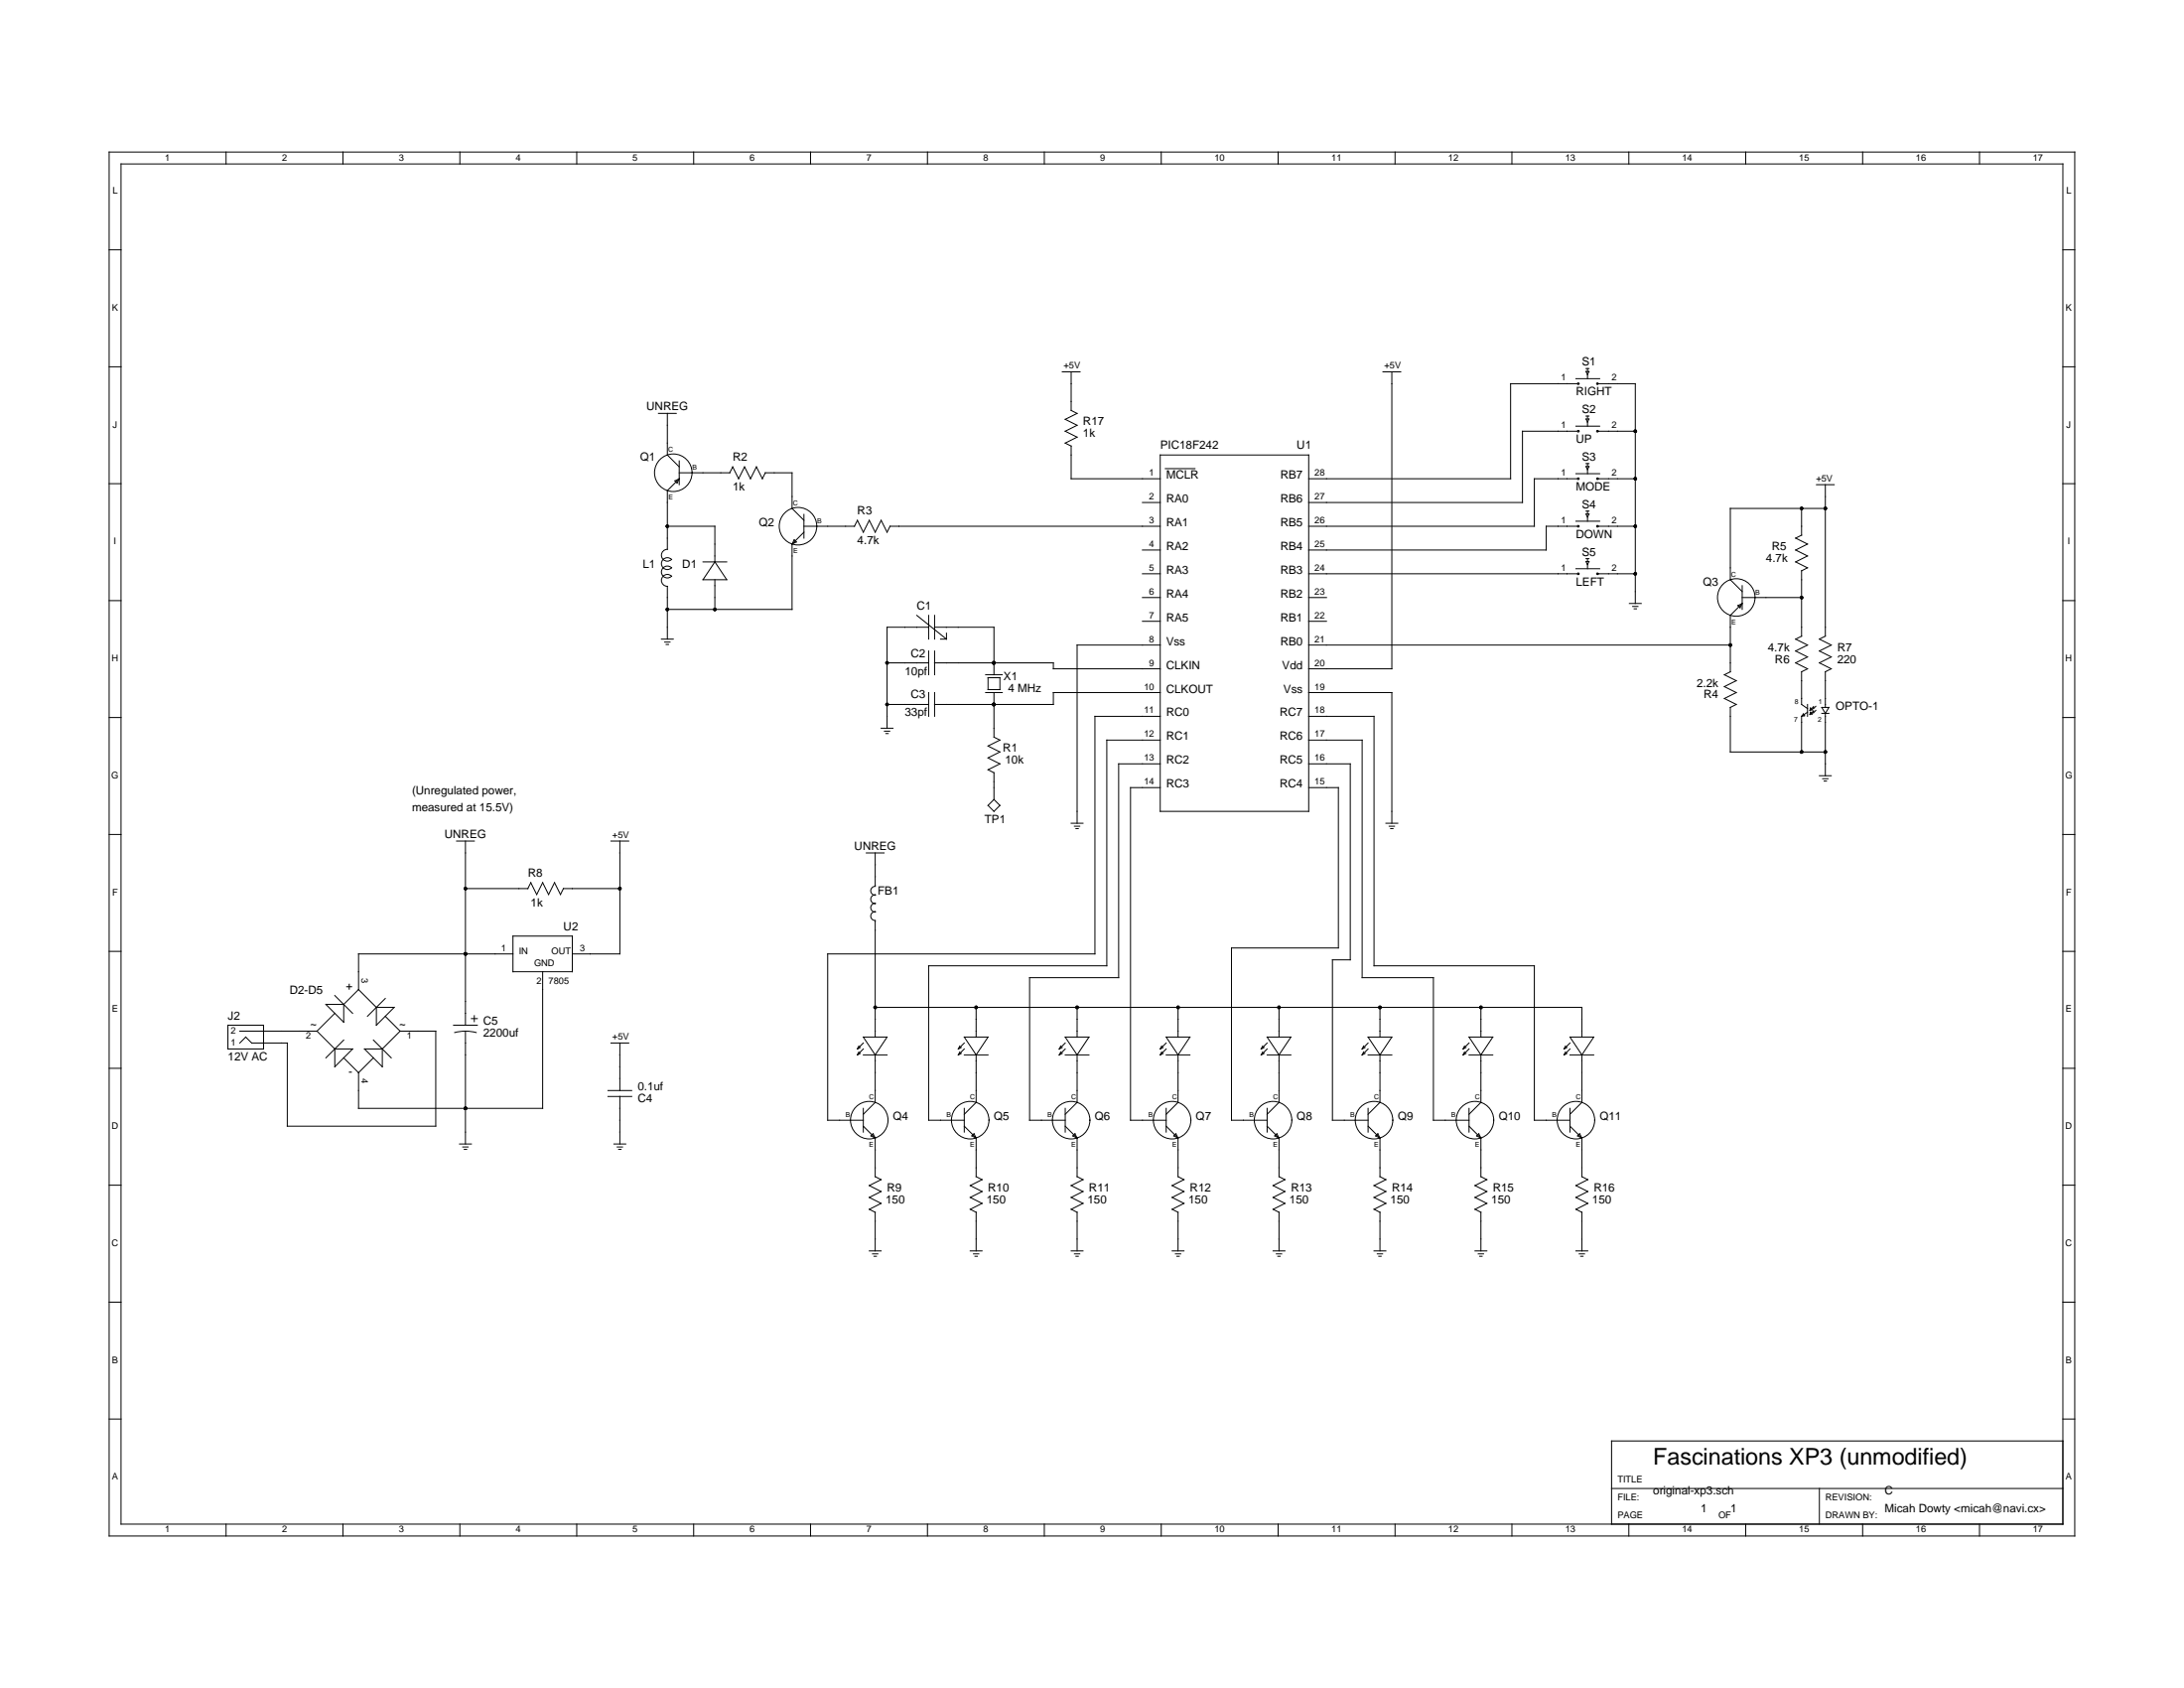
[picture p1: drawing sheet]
<svg xmlns="http://www.w3.org/2000/svg" width="279mm" height="216mm" viewBox="0 0 279 216" stroke-linecap="round" stroke-linejoin="round" font-family="sans-serif">
<g fill="none" stroke="#000" stroke-width=".13">
<path d="M14 19.4h251.4v177.1h-251.4zM28.9 19.4v1.6M43.9 19.4v1.6M58.8 19.4v1.6M73.8 19.4v1.6M88.7 19.4v1.6M103.7 19.4v1.6M118.6 19.4v1.6M133.6 19.4v1.6M148.6 19.4v1.6M163.5 19.4v1.6M178.5 19.4v1.6"/>
<path d="M193.4 19.4v1.6M208.4 19.4v1.6M223.3 19.4v1.6M238.3 19.4v1.6M253.2 19.4v1.6M14 32h1.5M15.5 21h248.4v173.9h-248.4zM263.9 32h1.5M14 46.9h1.5M84.2 52.9h2.3M85.4 52.9v5.3l1.5 1.5M86.9 59v3"/>
<path d="M135.9 47.6h2.3M137 47.6v4.9M137 52.5l.8 .4M137.8 52.9l-1.5 .7 1.5 .8-1.5 .8 1.5 .7-1.5 .8 .7 .4v4.1h11.4M148.4 58.2h19v45.6h-19zM149.1 59.9h3.8M176.9 47.6h2.3M178.1 47.6v37.9h-10.7M201.6 48.4h3M201.6 54.5h3M201.8 49.1h-8.5v12.1h-25.9M201.8 55.2h-7v9.1h-27.4"/>
<path d="M202.9 47.1h.4M202.9 47.5h.4l-.2 .4zM202.9 53.2h.4M202.9 53.6h.4l-.2 .4zM202.9 59.3h.4M202.9 59.7h.4l-.2 .4zM203.1 47.1v.4M203.1 47.9v.5M203.1 53.2v.4M203.1 54v.5M203.1 59.3v.4M204.5 49.1h4.7v28.1"/>
<path d="M204.5 55.2h4.7M263.9 46.9h1.5M14 76.8h1.5M14 61.9h1.5M85.4 67.3h6.1v4.6M86.3 61.5l.6-.3-.3 .6zM86.9 61.2l-1.5 1.6v7.5a.76 .76 0 0 0-.7 1 .76 .76 0 0 0 1.2 .3 .76 .76 0 0 0-1.1 0 .76 .76 0 0 0 0 1 .76 .76 0 0 0 1.1 0 .76 .76 0 0 0-1.1 0 .76 .76 0 0 0 0 1.1 .76 .76 0 0 0 1.1 0 .76 .76 0 0 0-1.2 .2 .76 .76 0 0 0 .7 1.1v6.7M86.9 60.5h6.5M89.9 71.9h3.1M91.5 71.9l1.5 2.2h-3.1zM91.5 74.1v3.8M93.4 60.5l.3-.8 .8 1.5 .8-1.5 .7 1.5 .8-1.5 .7 1.5 .4-.7h3.4v4.5l1.5 1.6"/>
<path d="M101.3 69.6v8.3h-15.9M101.6 69l.3 .3-.6 .3zM102.8 67.3h6.5l.4-.7 .7 1.5 .8-1.5 .8 1.5 .7-1.5 .8 1.5 .4-.8h34.5M102.8 68.1l-1.5 1.5M102.8 65.8v3M117.3 78.7l3.8 3M118.8 78.7v3M119.6 78.7v3M146.2 64.3h2.2M146.2 70.3h2.2M146.2 73.4h2.2M146.2 76.4h2.2"/>
<path d="M146.2 79.5h2.2M167.4 73.4h34.4M167.4 76.4h2.3M167.4 79.5h2.3M201.6 60.6h3M201.6 66.7h3M201.6 72.7h3M201.8 61.2h-5.5v6.1h-28.9M201.8 67.3h-4v3h-30.4M202.9 65.4h.4M202.9 65.8h.4l-.2 .3zM202.9 71.5h.4"/>
<path d="M202.9 71.8h.4l-.2 .4zM203.1 60.1v.5M203.1 65.4v.4M203.1 66.1v.6M203.1 71.5v.3M203.1 72.2v.5M204.5 61.2h4.7M204.5 67.3h4.7M204.5 73.4h4.7M208.4 77.2h1.6M208.9 77.6h.6M209.1 77.9h.3"/>
<path d="M222.3 77.5l.6-.3-.3 .5zM222.9 76.4h7.6M222.9 77.2l-1.5 1.5v7.2M222.9 74.9v3M230.5 65v3.5l-.8 .3 1.5 .8-1.5 .7 1.5 .8-1.5 .8 1.5 .7M231.2 72.6l-.7 .4v8.4l-.8 .4 1.5 .7-1.5 .8 1.5 .7-1.5 .8 1.5 .7-.7 .4v4.2l.7 .5M232.4 62h2.3M233.5 62v19.4l-.7 .3 1.5 .8-1.5 .8 1.5 .7-1.5 .8 1.5 .7-.8 .4v4.6M233.5 65h-12.1v9.1l1.5 1.6M263.9 76.8h1.5M263.9 61.9h1.5M14 91.8h1.5"/>
<path d="M84.6 81.7h1.5M85 82.1h.7M85.2 82.4h.3M112.7 93.1h1.5M113.1 93.5h.7M113.3 93.8h.3M113.5 90.1h5.3M113.5 84.8h5.3M118.8 83.3v3M118.8 88.6v3M118.8 80.2h-5.3v12.9M119.6 84.8h15.2v.7h13.6"/>
<path d="M119.6 80.2h7.6v6.1M119.6 83.3v3M119.6 88.6v3M120.3 81.7h.8M121.1 81v.7M126.1 88.6h2.1M126.1 86.3h2.1M126.4 86.7h1.5v1.5h-1.5zM127.2 88.6v5.7l.7 .4-1.5 .7 1.5 .8-1.5 .7 1.5 .8-1.5 .8 .8 .3v3.5M148.4 82.5h-10.6v22.8M148.4 88.6h-13.6v1.5h-15.2M148.4 91.6h-8.3v30.4h-34.2v21.3h4.5"/>
<path d="M148.4 94.7h-6.8v28.8h-22.8v19.8h4.6M148.4 97.7h-5.3v27.3h-11.4v18.3h4.6M167.4 82.5h54M167.4 88.6h10.7v16.7M167.4 91.6h8.4v31.9h20.5v19.8h4.5M167.4 94.7h6.9v30.3h9.1v18.3h4.5M167.4 97.7h5.3v25.1h-2.2v20.5h4.5M221.4 85.9l-.8 .4 1.5 .8-1.5 .7 1.5 .8-1.5 .7 1.5 .8-.7 .4v5.7h12.1M230.5 91.6v4.6M230.7 91.3l.2 .2-.4 .1zM231.2 90.1v1.5M231.2 91.1l-.7 .5"/>
<path d="M231.6 90.6l.2 .2-.3 .1zM231.6 91.1l.2 .2-.3 .1zM232.3 90.3l-.3 .3v-.2l-.3 .3M232.3 90.9l-.3 .3v-.3l-.3 .3M232.8 99.2h1.5M233.1 90.5h.9l-.5 .7zM233.1 91.2h.9M233.2 99.6h.7M233.4 99.9h.3M233.5 91.2v8M263.9 91.8h1.5M14 106.7h1.5"/>
<path d="M58.4 107.6h2.3M59.5 107.6v23.5M59.5 113.7h8l.4-.8 .8 1.5 .7-1.5 .8 1.5 .7-1.5 .8 1.5 .4-.7h7.2M65.6 119.7h7.6v4.6h-7.6zM78.2 107.6h2.2M79.3 107.6v14.4h-6.1M110.8 109.1h2.3M112 109.1v4.3a.56 .56 0 0 0-.6 .5 .56 .56 0 0 0 .6 .6 .54 .54 0 0 0-.6 .5 .54 .54 0 0 0 .6 .6 .54 .54 0 0 0-.6 .5 .54 .54 0 0 0 .6 .5 .56 .56 0 0 0-.6 .6 .56 .56 0 0 0 .6 .5v14.9M126.4 103l.8-.7 .7 .7-.7 .8zM137 105.3h1.6M137.5 105.7h.6M137.6 106h.3"/>
<path d="M148.4 100.7h-3.8v42.6h4.6M167.4 100.7h3.8v20.5h-13.7v22.1h4.6M177.3 105.3h1.5M177.7 105.7h.7M177.9 106h.3M263.9 106.7h1.5M14 136.6h1.5M14 121.7h1.5M29.2 131.1h4.5v3.1h-4.5zM30.7 131.9h9.9M40.6 131.9l2.2 2.3M41.7 128.5h2.3v2.2z"/>
<path d="M42.8 129.6l-2.2 2.3M42.8 134.2h2.3l-2.3 2.2zM42.8 127.3l2.3 2.3M44 135.3l1.9 1.9M44 133l-2.3 2.3M45.9 126.6l-1.9 1.9M45.9 126.6l2.2 2.2M46.6 134.2h2.3v2.2zM47.8 135.3l-1.9 1.9M47.8 133l2.2 2.3M48.1 128.8h2.3l-2.3 2.3zM49.3 130l1.9 1.9"/>
<path d="M49.3 127.7l-2.3 2.3M51.2 131.9h4.5v12.1h-18.9v-10.6h-4.6l-.8-.8-.7 .8M51.2 131.9l-2.3 2.3M58 131.1h3.1M58.2 132.1a5.3 5.3 0 0 1 2.7 0M59.5 131.9v14.4M60.3 130.3h.8M60.7 129.9v.8M65.6 122h-19.7v4.6M69.4 124.3v17.5h-23.5v-4.6M77.8 139.5h3M78.2 133.4h2.2"/>
<path d="M79.3 133.4v6.1M109.9 134.5l-.2 .4M109.9 133.8l-.2 .4M110.1 134.7l-.4 .2M110.1 134l-.4 .2M110.4 132.6h3.1l-1.5 2.3zM110.4 134.9h3.1M110.4 133.4l-.7 .8M110.4 134.2l-.7 .7M112 128.8h90.4v3.8M112 134.9v6.1l-1.6 1.5M122.8 134.5l-.2 .4"/>
<path d="M122.8 133.8l-.2 .4M123 134.7l-.4 .2M123 134l-.4 .2M123.4 132.6h3l-1.5 2.3zM123.4 134.9h3M123.4 133.4l-.8 .8M123.4 134.2l-.8 .7M124.9 128.8v3.8M124.9 134.9v6.1l-1.5 1.5M135.7 134.5l-.2 .4M135.7 133.8l-.2 .4M135.9 134.7l-.4 .2"/>
<path d="M135.9 134l-.4 .2M136.3 132.6h3l-1.5 2.3zM136.3 134.9h3M136.3 133.4l-.8 .8M136.3 134.2l-.8 .7M137.8 128.8v3.8M137.8 134.9v6.1l-1.5 1.5M148.6 134.5l-.2 .4M148.6 133.8l-.2 .4M148.8 134.7l-.4 .2M148.8 134l-.4 .2M149.2 132.6h3l-1.5 2.3z"/>
<path d="M149.2 134.9h3M149.2 133.4l-.8 .8M149.2 134.2l-.8 .7M150.7 128.8v3.8M150.7 134.9v6.1l-1.5 1.5M161.5 134.5l-.2 .4M161.5 133.8l-.2 .4M161.7 134.7l-.4 .2M161.7 134l-.4 .2M162.1 132.6h3l-1.5 2.3zM162.1 134.9h3M162.1 133.4l-.8 .8"/>
<path d="M162.1 134.2l-.8 .7M163.6 128.8v3.8M163.6 134.9v6.1l-1.5 1.5M174.4 134.5l-.1 .4M174.4 133.8l-.1 .4M174.6 134.7l-.3 .2M174.6 134l-.3 .2M175 132.6h3.1l-1.6 2.3zM175 134.9h3.1M175 133.4l-.7 .8M175 134.2l-.7 .7M176.5 128.8v3.8"/>
<path d="M176.5 134.9v6.1l-1.5 1.5M187.4 134.5l-.2 .4M187.4 133.8l-.2 .4M187.6 134.7l-.4 .2M187.6 134l-.4 .2M187.9 132.6h3.1l-1.5 2.3zM187.9 134.9h3.1M187.9 133.4l-.7 .8M187.9 134.2l-.7 .7M189.5 128.8v3.8M189.5 134.9v6.1l-1.6 1.5M200.3 134.5l-.2 .4"/>
<path d="M200.3 133.8l-.2 .4M200.5 134.7l-.4 .2M200.5 134l-.4 .2M200.8 132.6h3.1l-1.5 2.3zM200.8 134.9h3.1M200.8 133.4l-.7 .8M200.8 134.2l-.7 .7M202.4 134.9v6.1l-1.6 1.5M263.9 136.6h1.5M263.9 121.7h1.5M14 151.6h1.5M58.8 146.3h1.5"/>
<path d="M59.2 146.7h.7M59.4 147h.3M77.8 140.2h3M78.5 146.3h1.6M79 146.7h.6M79.1 147h.3M79.3 140.2v6.1M110.4 144l1.6 1.6M110.4 141.8v3M111.2 154.7l.8 .4M111.2 160h1.5M111.4 145.3l.3-.3 .3 .6z"/>
<path d="M112 145.6v4.9l.7 .4-1.5 .7 1.5 .8-1.5 .8 1.5 .7-1.5 .8M112 155v5M123.4 144l1.5 1.6M123.4 141.8v3M124.1 160h1.5M124.1 154.7l.8 .4M124.3 145.3l.3-.3 .3 .6zM124.9 145.6v4.9l.7 .4-1.5 .7 1.5 .8-1.5 .8 1.5 .7-1.5 .8M124.9 155v5M136.3 144l1.5 1.6M136.3 141.8v3M137 160h1.6"/>
<path d="M137 154.7l.8 .4M137.2 145.3l.3-.3 .3 .6zM137.8 145.6v4.9l.8 .4-1.6 .7 1.6 .8-1.6 .8 1.6 .7-1.6 .8M137.8 155v5M149.2 144l1.5 1.6M149.2 141.8v3M149.9 160h1.6M149.9 154.7l.8 .4M150.2 145.3l.2-.3 .3 .6zM150.7 145.6v4.9l.8 .4-1.6 .7 1.6 .8-1.6 .8 1.6 .7-1.6 .8M150.7 155v5M162.1 144l1.5 1.6"/>
<path d="M162.1 141.8v3M162.9 160h1.5M162.9 154.7l.7 .4M163.1 145.3l.3-.3 .2 .6zM163.6 145.6v4.9l.8 .4-1.5 .7 1.5 .8-1.5 .8 1.5 .7-1.5 .8M163.6 155v5M175 144l1.5 1.6M175 141.8v3M175.8 160h1.5M175.8 154.7l.7 .4M176 145.3l.3-.3 .2 .6zM176.5 145.6v4.9l.8 .4-1.5 .7 1.5 .8-1.5 .8 1.5 .7-1.5 .8"/>
<path d="M176.5 155v5M187.9 144l1.6 1.6M187.9 141.8v3M188.7 160h1.5M188.7 154.7l.8 .4M188.9 145.3l.3-.3 .3 .6zM189.5 145.6v4.9l.7 .4-1.5 .7 1.5 .8-1.5 .8 1.5 .7-1.5 .8M189.5 155v5M200.8 144l1.6 1.6M200.8 141.8v3M201.6 160h1.5M201.6 154.7l.8 .4"/>
<path d="M201.8 145.3l.3-.3 .3 .6zM202.4 145.6v4.9l.7 .4-1.5 .7 1.5 .8-1.5 .8 1.5 .7-1.5 .8M202.4 155v5M263.9 151.6h1.5M14 166.5h1.5M111.6 160.4h.7M111.8 160.7h.3M124.5 160.4h.7M124.7 160.7h.3M137.5 160.4h.6M137.6 160.7h.3M150.4 160.4h.7"/>
<path d="M150.6 160.7h.3M163.3 160.4h.7M163.5 160.7h.3M176.2 160.4h.7M176.4 160.7h.3M189.1 160.4h.7M189.3 160.7h.3M202 160.4h.7M202.2 160.7h.3M263.9 166.5h1.5M14 181.5h1.5M28.9 194.9v1.6"/>
<path d="M43.9 194.9v1.6M58.8 194.9v1.6M73.8 194.9v1.6M88.7 194.9v1.6M103.7 194.9v1.6M118.6 194.9v1.6M133.6 194.9v1.6M148.6 194.9v1.6M163.5 194.9v1.6M178.5 194.9v1.6M193.4 194.9v1.6M206.2 190.4h57.7"/>
<path d="M208.4 194.9v1.6M223.3 194.9v1.6M232.8 190.4v4.5M238.3 194.9v1.6M253.2 194.9v1.6M263.9 184.3h-57.7v10.6M263.9 181.5h1.5"/>
<circle cx="201.9" cy="55.2" r=".11"/>
<circle cx="201.9" cy="49.1" r=".11"/>
<circle cx="204.4" cy="55.2" r=".11"/>
<circle cx="204.4" cy="49.1" r=".11"/>
<circle cx="86.1" cy="60.5" r="2.4"/>
<circle cx="102.1" cy="67.3" r="2.4"/>
<circle cx="201.9" cy="61.2" r=".11"/>
<circle cx="201.9" cy="67.3" r=".11"/>
<circle cx="201.9" cy="73.4" r=".11"/>
<circle cx="204.4" cy="61.2" r=".11"/>
<circle cx="204.4" cy="67.3" r=".11"/>
<circle cx="204.4" cy="73.4" r=".11"/>
<circle cx="222.1" cy="76.4" r="2.4"/>
<circle cx="111.2" cy="143.3" r="2.4"/>
<circle cx="124.1" cy="143.3" r="2.4"/>
<circle cx="137" cy="143.3" r="2.4"/>
<circle cx="149.9" cy="143.3" r="2.4"/>
<circle cx="162.9" cy="143.3" r="2.4"/>
<circle cx="175.8" cy="143.3" r="2.4"/>
<circle cx="188.7" cy="143.3" r="2.4"/>
<circle cx="201.6" cy="143.3" r="2.4"/>
</g>
<g fill="#000">
<circle cx="209.2" cy="55.2" r=".23"/>
<circle cx="85.4" cy="67.3" r=".23"/>
<circle cx="85.4" cy="77.9" r=".23"/>
<circle cx="91.5" cy="77.9" r=".23"/>
<circle cx="209.2" cy="67.3" r=".23"/>
<circle cx="209.2" cy="73.4" r=".23"/>
<circle cx="209.2" cy="61.2" r=".23"/>
<circle cx="230.5" cy="65" r=".23"/>
<circle cx="230.5" cy="76.4" r=".23"/>
<circle cx="233.5" cy="65" r=".23"/>
<circle cx="113.5" cy="84.8" r=".23"/>
<circle cx="113.5" cy="90.1" r=".23"/>
<circle cx="127.2" cy="84.8" r=".23"/>
<circle cx="127.2" cy="90.1" r=".23"/>
<circle cx="221.4" cy="82.5" r=".23"/>
<circle cx="230.5" cy="96.2" r=".23"/>
<circle cx="233.5" cy="96.2" r=".23"/>
<circle cx="59.5" cy="113.7" r=".23"/>
<circle cx="79.3" cy="113.7" r=".23"/>
<circle cx="59.5" cy="122" r=".23"/>
<circle cx="112" cy="128.8" r=".23"/>
<circle cx="124.9" cy="128.8" r=".23"/>
<circle cx="137.8" cy="128.8" r=".23"/>
<circle cx="150.7" cy="128.8" r=".23"/>
<circle cx="163.6" cy="128.8" r=".23"/>
<circle cx="176.5" cy="128.8" r=".23"/>
<circle cx="189.5" cy="128.8" r=".23"/>
<circle cx="59.5" cy="141.8" r=".23"/>
</g>
<text font-size="3" x="211.5" y="187.3">Fascinations XP3 (unmodified)</text>
<g font-size="1.5">
<text x="202.4" y="46.8">S1</text>
<text x="82.7" y="52.5">UNREG</text>
<text x="201.6" y="50.6">RIGHT</text>
<text x="202.4" y="52.9">S2</text>
<text x="81.9" y="59">Q1</text>
<text x="93.7" y="59">R2</text>
<text x="138.6" y="54.4">R17</text>
<text x="138.6" y="55.9">1k</text>
<text x="148.4" y="57.4">PIC18F242</text>
<text x="165.9" y="57.4">U1</text>
<text x="201.6" y="56.7">UP</text>
<text x="202.4" y="59">S3</text>
<text x="93.7" y="62.8">1k</text>
<text x="109.7" y="65.8">R3</text>
<text x="149.2" y="61.2">MCLR</text>
<text x="149.2" y="64.3">RA0</text>
<text x="163.8" y="64.3">RB6</text>
<text x="163.8" y="61.2">RB7</text>
<text x="201.6" y="62.8">MODE</text>
<text x="202.4" y="65">S4</text>
<text x="97.1" y="67.3">Q2</text>
<text x="109.7" y="69.6">4.7k</text>
<text x="149.2" y="67.3">RA1</text>
<text x="149.2" y="70.3">RA2</text>
<text x="163.8" y="70.3">RB4</text>
<text x="163.8" y="67.3">RB5</text>
<text x="201.6" y="68.8">DOWN</text>
<text x="202.4" y="71.1">S5</text>
<text x="225.9" y="71.9">4.7k</text>
<text x="226.7" y="70.3">R5</text>
<text x="82.2" y="72.6">L1</text>
<text x="87.3" y="72.6">D1</text>
<text x="117.3" y="77.9">C1</text>
<text x="149.2" y="73.4">RA3</text>
<text x="149.2" y="76.4">RA4</text>
<text x="163.8" y="76.4">RB2</text>
<text x="163.8" y="73.4">RB3</text>
<text x="201.6" y="74.9">LEFT</text>
<text x="217.9" y="74.9">Q3</text>
<text x="149.2" y="79.5">RA5</text>
<text x="149.2" y="82.5">Vss</text>
<text x="163.8" y="82.5">RB0</text>
<text x="163.8" y="79.5">RB1</text>
<text x="226.2" y="83.3">4.7k</text>
<text x="235" y="83.3">R7</text>
<text x="115.8" y="86.3">10pf</text>
<text x="116.5" y="89.3">C3</text>
<text x="116.5" y="84">C2</text>
<text x="128.4" y="87.1">X1</text>
<text x="129" y="88.6">4 MHz</text>
<text x="149.2" y="85.5">CLKIN</text>
<text x="149.2" y="88.6">CLKOUT</text>
<text x="164" y="85.5">Vdd</text>
<text x="164.2" y="88.6">Vss</text>
<text x="217" y="87.8">2.2k</text>
<text x="218" y="89.3">R4</text>
<text x="227.1" y="84.8">R6</text>
<text x="235" y="84.8">220</text>
<text x="115.8" y="91.6">33pf</text>
<text x="149.2" y="91.6">RC0</text>
<text x="149.2" y="94.7">RC1</text>
<text x="163.7" y="94.7">RC6</text>
<text x="163.7" y="91.6">RC7</text>
<text x="234.9" y="90.9">OPTO-1</text>
<text x="52.7" y="101.6">(Unregulated power,</text>
<text x="128.3" y="96.2">R1</text>
<text x="128.6" y="97.7">10k</text>
<text x="149.2" y="97.7">RC2</text>
<text x="149.2" y="100.7">RC3</text>
<text x="163.7" y="100.7">RC4</text>
<text x="163.7" y="97.7">RC5</text>
<text x="52.7" y="103.8">measured at 15.5V)</text>
<text x="56.9" y="107.2">UNREG</text>
<text x="126" y="105.3">TP1</text>
<text x="67.5" y="112.1">R8</text>
<text x="109.3" y="108.7">UNREG</text>
<text x="67.9" y="115.9">1k</text>
<text x="72.1" y="119">U2</text>
<text x="112.3" y="114.4">FB1</text>
<text x="29.2" y="130.4">J2</text>
<text x="37" y="127.1">D2-D5</text>
<text x="39.7" y="131.5">~</text>
<text x="44.2" y="126.6">+</text>
<text x="51.1" y="131.5">~</text>
<text x="61.8" y="131.1">C5</text>
<text x="29.2" y="135.7">12V AC</text>
<text x="44.6" y="137.6">-</text>
<text x="61.8" y="132.6">2200uf</text>
<text x="81.6" y="141">C4</text>
<text x="81.6" y="139.5">0.1uf</text>
<text x="114.2" y="143.3">Q4</text>
<text x="127.2" y="143.3">Q5</text>
<text x="140.1" y="143.3">Q6</text>
<text x="153" y="143.3">Q7</text>
<text x="165.9" y="143.3">Q8</text>
<text x="178.8" y="143.3">Q9</text>
<text x="191.7" y="143.3">Q10</text>
<text x="204.6" y="143.3">Q11</text>
<text x="113.3" y="153.9">150</text>
<text x="113.5" y="152.4">R9</text>
<text x="126.2" y="153.9">150</text>
<text x="126.4" y="152.4">R10</text>
<text x="139.1" y="153.9">150</text>
<text x="139.3" y="152.4">R11</text>
<text x="152" y="153.9">150</text>
<text x="152.2" y="152.4">R12</text>
<text x="165" y="153.9">150</text>
<text x="165.1" y="152.4">R13</text>
<text x="177.9" y="153.9">150</text>
<text x="178.1" y="152.4">R14</text>
<text x="190.8" y="153.9">150</text>
<text x="191" y="152.4">R15</text>
<text x="203.7" y="153.9">150</text>
<text x="203.9" y="152.4">R16</text>
<text x="211.5" y="191.1">original-xp3.sch</text>
<text x="241.1" y="191.1">C</text>
<text x="217.6" y="193.4">1</text>
<text x="221.4" y="193.4">1</text>
<text x="241.1" y="193.4">Micah Dowty &lt;micah@navi.cx&gt;</text>
</g>
<g font-size="1.2">
<text x="21.1" y="20.5">1</text>
<text x="36.1" y="20.5">2</text>
<text x="51" y="20.5">3</text>
<text x="66" y="20.5">4</text>
<text x="80.9" y="20.5">5</text>
<text x="95.9" y="20.5">6</text>
<text x="110.8" y="20.5">7</text>
<text x="125.8" y="20.5">8</text>
<text x="140.7" y="20.5">9</text>
<text x="155.4" y="20.5">10</text>
<text x="170.3" y="20.5">11</text>
<text x="185.3" y="20.5">12</text>
<text x="200.2" y="20.5">13</text>
<text x="215.2" y="20.5">14</text>
<text x="230.1" y="20.5">15</text>
<text x="245.1" y="20.5">16</text>
<text x="260.1" y="20.5">17</text>
<text x="14.4" y="24.8">L</text>
<text x="264.3" y="24.8">L</text>
<text x="14.3" y="39.7">K</text>
<text x="264.3" y="39.7">K</text>
<text x="136.1" y="47.2">+5V</text>
<text x="177.1" y="47.2">+5V</text>
<text x="199.7" y="48.7">1</text>
<text x="206.2" y="48.7">2</text>
<text x="14.4" y="54.7">J</text>
<text x="199.7" y="54.8">1</text>
<text x="206.2" y="54.8">2</text>
<text x="264.4" y="54.7">J</text>
<text x="147" y="60.9">1</text>
<text x="147" y="63.9">2</text>
<text x="168.2" y="63.9">27</text>
<text x="168.2" y="60.9">28</text>
<text x="199.7" y="60.9">1</text>
<text x="206.2" y="60.9">2</text>
<text x="232.3" y="61.6">+5V</text>
<text x="14.6" y="69.6">I</text>
<text x="147" y="66.9">3</text>
<text x="147" y="70">4</text>
<text x="168.2" y="70">25</text>
<text x="168.2" y="66.9">26</text>
<text x="199.7" y="66.9">1</text>
<text x="206.2" y="66.9">2</text>
<text x="264.5" y="69.6">I</text>
<text x="147" y="73">5</text>
<text x="147" y="76">6</text>
<text x="168.2" y="76">23</text>
<text x="168.2" y="73">24</text>
<text x="199.7" y="73">1</text>
<text x="206.2" y="73">2</text>
<text x="147" y="79.1">7</text>
<text x="147" y="82.1">8</text>
<text x="168.2" y="82.1">21</text>
<text x="168.2" y="79.1">22</text>
<text x="14.3" y="84.6">H</text>
<text x="146.4" y="88.2">10</text>
<text x="147" y="85.2">9</text>
<text x="168.2" y="88.2">19</text>
<text x="168.2" y="85.2">20</text>
<text x="264.2" y="84.6">H</text>
<text x="146.4" y="91.2">11</text>
<text x="146.4" y="94.3">12</text>
<text x="168.2" y="94.3">17</text>
<text x="168.2" y="91.2">18</text>
<text x="14.3" y="99.6">G</text>
<text x="146.4" y="97.3">13</text>
<text x="146.4" y="100.4">14</text>
<text x="168.2" y="100.4">15</text>
<text x="168.2" y="97.3">16</text>
<text x="264.2" y="99.6">G</text>
<text x="78.3" y="107.2">+5V</text>
<text x="14.4" y="114.5">F</text>
<text x="264.3" y="114.5">F</text>
<text x="46.3" y="125" transform="rotate(90 46.3 125)">3</text>
<text x="64.1" y="121.6">1</text>
<text x="66.4" y="122">IN</text>
<text x="68.3" y="123.5">GND</text>
<text x="68.7" y="125.8">2</text>
<text x="70.2" y="125.8">7805</text>
<text x="70.5" y="122">OUT</text>
<text x="74.2" y="121.6">3</text>
<text x="14.3" y="129.5">E</text>
<text x="264.3" y="129.5">E</text>
<text x="29.5" y="133.8">1</text>
<text x="29.5" y="132.3">2</text>
<text x="39.1" y="132.9">2</text>
<text x="46.3" y="138" transform="rotate(90 46.3 138)">4</text>
<text x="52.1" y="132.9">1</text>
<text x="78.3" y="133">+5V</text>
<text x="14.3" y="144.4">D</text>
<text x="264.2" y="144.4">D</text>
<text x="14.3" y="159.4">C</text>
<text x="264.2" y="159.4">C</text>
<text x="14.3" y="174.3">B</text>
<text x="264.3" y="174.3">B</text>
<text x="14.3" y="189.3">A</text>
<text x="206.9" y="191.9">FILE:</text>
<text x="206.9" y="189.6">TITLE</text>
<text x="233.5" y="191.9">REVISION:</text>
<text x="264.3" y="189.3">A</text>
<text x="21.1" y="196">1</text>
<text x="36.1" y="196">2</text>
<text x="51" y="196">3</text>
<text x="66" y="196">4</text>
<text x="80.9" y="196">5</text>
<text x="95.9" y="196">6</text>
<text x="110.8" y="196">7</text>
<text x="125.8" y="196">8</text>
<text x="140.7" y="196">9</text>
<text x="155.4" y="196">10</text>
<text x="170.3" y="196">11</text>
<text x="185.3" y="196">12</text>
<text x="200.2" y="196">13</text>
<text x="206.9" y="194.2">PAGE</text>
<text x="215.2" y="196">14</text>
<text x="219.8" y="194.2">OF</text>
<text x="230.1" y="196">15</text>
<text x="233.5" y="194.2">DRAWN BY:</text>
<text x="245.1" y="196">16</text>
<text x="260.1" y="196">17</text>
</g>
<g font-size=".9">
<text x="85.5" y="57.8">C</text>
<text x="85.5" y="63.9">E</text>
<text x="88.6" y="60.1">B</text>
<text x="101.4" y="64.7">C</text>
<text x="101.5" y="70.7">E</text>
<text x="104.5" y="66.9">B</text>
<text x="221.5" y="73.8">C</text>
<text x="224.6" y="76">B</text>
<text x="221.5" y="79.8">E</text>
<text x="229.5" y="92.4">7</text>
<text x="229.6" y="90.1">8</text>
<text x="232.6" y="92.4">2</text>
<text x="232.6" y="90.1">1</text>
<text x="108.2" y="142.9">B</text>
<text x="111.2" y="140.6">C</text>
<text x="121.1" y="142.9">B</text>
<text x="124.1" y="140.6">C</text>
<text x="134" y="142.9">B</text>
<text x="137" y="140.6">C</text>
<text x="146.9" y="142.9">B</text>
<text x="149.9" y="140.6">C</text>
<text x="159.8" y="142.9">B</text>
<text x="162.9" y="140.6">C</text>
<text x="172.7" y="142.9">B</text>
<text x="175.8" y="140.6">C</text>
<text x="185.7" y="142.9">B</text>
<text x="188.7" y="140.6">C</text>
<text x="198.6" y="142.9">B</text>
<text x="201.6" y="140.6">C</text>
<text x="111.2" y="146.7">E</text>
<text x="124.1" y="146.7">E</text>
<text x="137" y="146.7">E</text>
<text x="149.9" y="146.7">E</text>
<text x="162.9" y="146.7">E</text>
<text x="175.8" y="146.7">E</text>
<text x="188.7" y="146.7">E</text>
<text x="201.6" y="146.7">E</text>
</g>
</svg>
